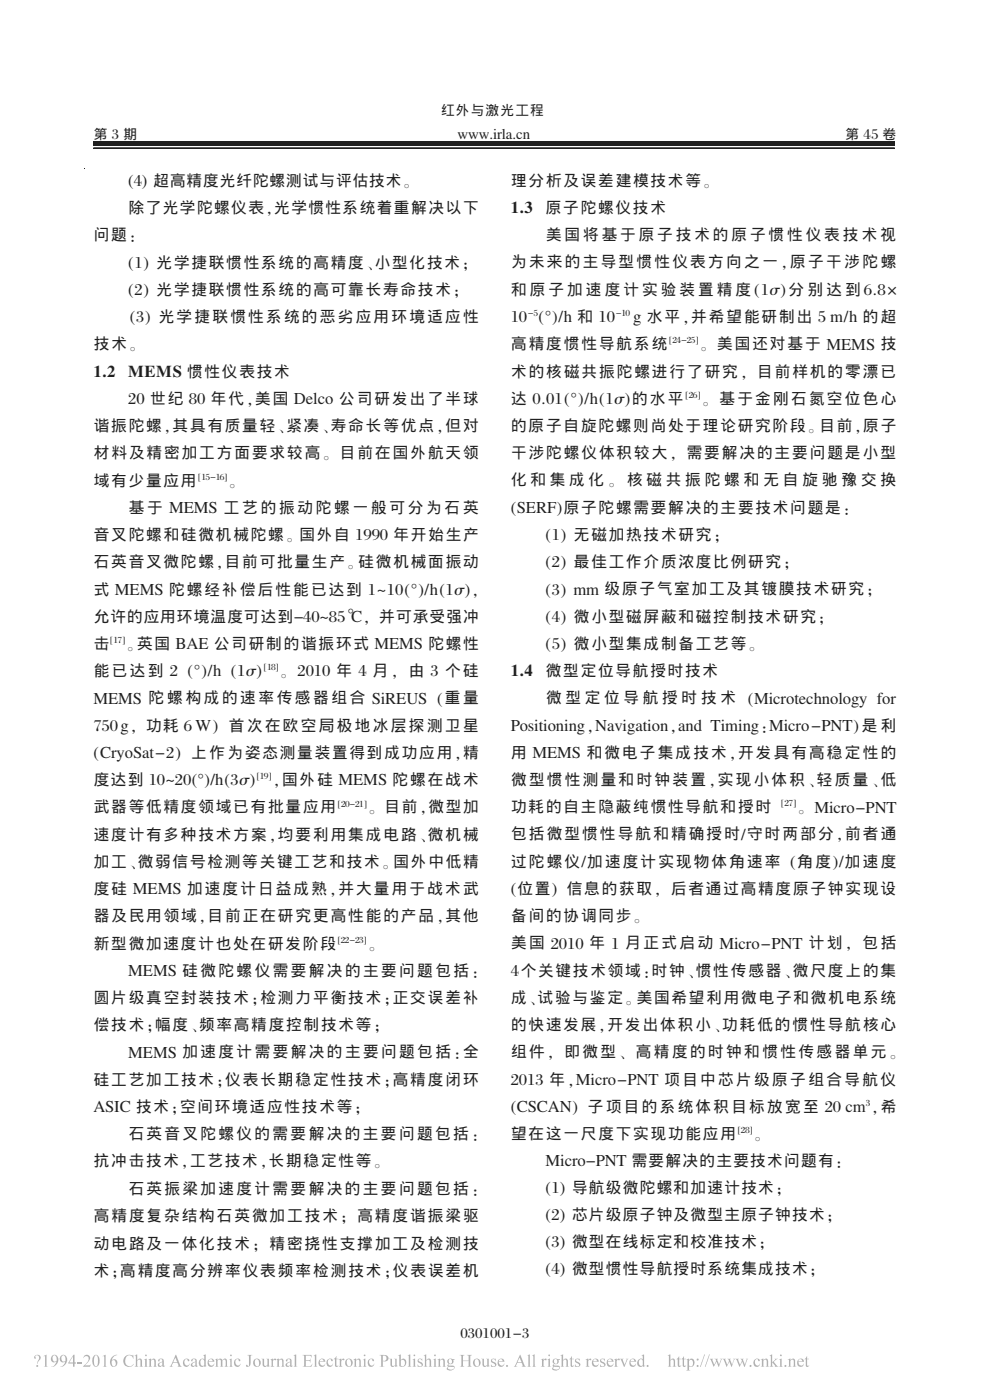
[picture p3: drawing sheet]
<svg xmlns="http://www.w3.org/2000/svg" width="210mm" height="297mm" viewBox="0 0 210 297" stroke-linecap="round" stroke-linejoin="round" font-family="sans-serif">
<g fill="#231f20">
<path d="M18 35.7h.1z"/>
<path d="M19.8 30.1h170v.7h-170z"/>
</g>
<path d="M19.8 31.5h170" fill="none" stroke="#231f20" stroke-width=".21"/>
<g fill="#231f20">
<path d="M18 35.7h.1z"/>
<path d="M19.8 30.1h170v.7h-170z"/>
</g>
<path d="M19.8 31.5h170" fill="none" stroke="#231f20" stroke-width=".21"/>
<g fill="#231f20">
<path d="M18 35.7h.1z"/>
<path d="M19.8 30.1h170v.7h-170z"/>
</g>
<path d="M19.8 31.5h170" fill="none" stroke="#231f20" stroke-width=".21"/>
<g fill="#231f20">
<path d="M18 35.7h.1z"/>
<path d="M19.8 30.1h170v.7h-170z"/>
</g>
<path d="M19.8 31.5h170" fill="none" stroke="#231f20" stroke-width=".21"/>
<g fill="#231f20">
<path d="M18 35.7h.1z"/>
<path d="M19.8 30.1h170v.7h-170z"/>
</g>
<path d="M19.8 31.5h170" fill="none" stroke="#231f20" stroke-width=".21"/>
<g fill="#231f20">
<path d="M18 35.7h.1z"/>
<path d="M19.8 30.1h170v.7h-170z"/>
</g>
<path d="M19.8 31.5h170" fill="none" stroke="#231f20" stroke-width=".21"/>
<g fill="#231f20">
<path d="M18 35.7h.1z"/>
<path d="M19.8 30.1h170v.7h-170z"/>
</g>
<path d="M19.8 31.5h170" fill="none" stroke="#231f20" stroke-width=".21"/>
<g fill="#231f20">
<path d="M18 35.7h.1z"/>
<path d="M19.8 30.1h170v.7h-170z"/>
</g>
<path d="M19.8 31.5h170" fill="none" stroke="#231f20" stroke-width=".21"/>
<g fill="#231f20">
<path d="M18 35.7h.1z"/>
<path d="M19.8 30.1h170v.7h-170z"/>
</g>
<path d="M19.8 31.5h170" fill="none" stroke="#231f20" stroke-width=".21"/>
<g fill="#231f20">
<path d="M18 35.7h.1z"/>
<path d="M19.8 30.1h170v.7h-170z"/>
</g>
<path d="M19.8 31.5h170" fill="none" stroke="#231f20" stroke-width=".21"/>
<g fill="#231f20">
<path d="M18 35.7h.1z"/>
<path d="M19.8 30.1h170v.7h-170z"/>
</g>
<path d="M19.8 31.5h170" fill="none" stroke="#231f20" stroke-width=".21"/>
<g fill="#231f20">
<path d="M18 35.7h.1z"/>
<path d="M19.8 30.1h170v.7h-170z"/>
</g>
<path d="M19.8 31.5h170" fill="none" stroke="#231f20" stroke-width=".21"/>
<g fill="#231f20">
<path d="M18 35.7h.1z"/>
<path d="M19.8 30.1h170v.7h-170z"/>
</g>
<path d="M19.8 31.5h170" fill="none" stroke="#231f20" stroke-width=".21"/>
<g fill="#231f20">
<path d="M18 35.7h.1z"/>
<path d="M19.8 30.1h170v.7h-170z"/>
</g>
<path d="M19.8 31.5h170" fill="none" stroke="#231f20" stroke-width=".21"/>
<g fill="#231f20">
<path d="M18 35.7h.1z"/>
<path d="M19.8 30.1h170v.7h-170z"/>
</g>
<path d="M19.8 31.5h170" fill="none" stroke="#231f20" stroke-width=".21"/>
<g fill="#231f20">
<path d="M18 35.7h.1z"/>
<path d="M19.8 30.1h170v.7h-170z"/>
</g>
<path d="M19.8 31.5h170" fill="none" stroke="#231f20" stroke-width=".21"/>
<g fill="#231f20">
<path d="M18 35.7h.1z"/>
<path d="M19.8 30.1h170v.7h-170z"/>
</g>
<path d="M19.8 31.5h170" fill="none" stroke="#231f20" stroke-width=".21"/>
<g fill="#231f20">
<path d="M18 35.7h.1z"/>
<path d="M19.8 30.1h170v.7h-170z"/>
</g>
<path d="M19.8 31.5h170" fill="none" stroke="#231f20" stroke-width=".21"/>
<g fill="#231f20">
<path d="M18 35.7h.1z"/>
<path d="M19.8 30.1h170v.7h-170z"/>
</g>
<path d="M19.8 31.5h170" fill="none" stroke="#231f20" stroke-width=".21"/>
<g fill="#231f20">
<path d="M18 35.7h.1z"/>
<path d="M19.8 30.1h170v.7h-170z"/>
</g>
<path d="M19.8 31.5h170" fill="none" stroke="#231f20" stroke-width=".21"/>
<g fill="#231f20">
<path d="M18 35.7h.1z"/>
<path d="M19.8 30.1h170v.7h-170z"/>
</g>
<path d="M19.8 31.5h170" fill="none" stroke="#231f20" stroke-width=".21"/>
<g fill="#231f20">
<path d="M18 35.7h.1z"/>
<path d="M19.8 30.1h170v.7h-170z"/>
</g>
<path d="M19.8 31.5h170" fill="none" stroke="#231f20" stroke-width=".21"/>
<g fill="#231f20">
<path d="M18 35.7h.1z"/>
<path d="M19.8 30.1h170v.7h-170z"/>
</g>
<path d="M19.8 31.5h170" fill="none" stroke="#231f20" stroke-width=".21"/>
<g fill="#231f20">
<path d="M18 35.7h.1z"/>
<path d="M19.8 30.1h170v.7h-170z"/>
</g>
<path d="M19.8 31.5h170" fill="none" stroke="#231f20" stroke-width=".21"/>
<g fill="#231f20">
<path d="M18 35.7h.1z"/>
<path d="M19.8 30.1h170v.7h-170z"/>
</g>
<path d="M19.8 31.5h170" fill="none" stroke="#231f20" stroke-width=".21"/>
<g fill="#231f20">
<path d="M18 35.7h.1z"/>
<path d="M19.8 30.1h170v.7h-170z"/>
</g>
<path d="M19.8 31.5h170" fill="none" stroke="#231f20" stroke-width=".21"/>
<g fill="#231f20">
<path d="M18 35.7h.1z"/>
<path d="M19.8 30.1h170v.7h-170z"/>
</g>
<path d="M19.8 31.5h170" fill="none" stroke="#231f20" stroke-width=".21"/>
<g fill="#231f20">
<path d="M18 35.7h.1z"/>
<path d="M19.8 30.1h170v.7h-170z"/>
</g>
<path d="M19.8 31.5h170" fill="none" stroke="#231f20" stroke-width=".21"/>
<g fill="#231f20">
<path d="M18 35.7h.1z"/>
<path d="M19.8 30.1h170v.7h-170z"/>
</g>
<path d="M19.8 31.5h170" fill="none" stroke="#231f20" stroke-width=".21"/>
<g fill="#231f20">
<path d="M18 35.7h.1z"/>
<path d="M19.8 30.1h170v.7h-170z"/>
</g>
<path d="M19.8 31.5h170" fill="none" stroke="#231f20" stroke-width=".21"/>
<g fill="#231f20">
<path d="M18 35.7h.1z"/>
<path d="M19.8 30.1h170v.7h-170z"/>
</g>
<path d="M19.8 31.5h170" fill="none" stroke="#231f20" stroke-width=".21"/>
<g fill="#231f20">
<path d="M18 35.7h.1z"/>
<path d="M19.8 30.1h170v.7h-170z"/>
</g>
<path d="M19.8 31.5h170" fill="none" stroke="#231f20" stroke-width=".21"/>
<g fill="#231f20">
<path d="M18 35.7h.1z"/>
<path d="M19.8 30.1h170v.7h-170z"/>
</g>
<path d="M19.8 31.5h170" fill="none" stroke="#231f20" stroke-width=".21"/>
<g fill="#231f20">
<path d="M18 35.7h.1z"/>
<path d="M19.8 30.1h170v.7h-170z"/>
</g>
<path d="M19.8 31.5h170" fill="none" stroke="#231f20" stroke-width=".21"/>
<g fill="#231f20">
<path d="M18 35.7h.1z"/>
<path d="M19.8 30.1h170v.7h-170z"/>
</g>
<path d="M19.8 31.5h170" fill="none" stroke="#231f20" stroke-width=".21"/>
<g fill="#231f20">
<path d="M18 35.7h.1z"/>
<path d="M19.8 30.1h170v.7h-170z"/>
</g>
<path d="M19.8 31.5h170" fill="none" stroke="#231f20" stroke-width=".21"/>
<g fill="#231f20">
<path d="M18 35.7h.1z"/>
<path d="M19.8 30.1h170v.7h-170z"/>
</g>
<path d="M19.8 31.5h170" fill="none" stroke="#231f20" stroke-width=".21"/>
<g fill="#231f20">
<path d="M18 35.7h.1z"/>
<path d="M19.8 30.1h170v.7h-170z"/>
</g>
<path d="M19.8 31.5h170" fill="none" stroke="#231f20" stroke-width=".21"/>
<g fill="#231f20">
<path d="M18 35.7h.1z"/>
<path d="M19.8 30.1h170v.7h-170z"/>
</g>
<path d="M19.8 31.5h170" fill="none" stroke="#231f20" stroke-width=".21"/>
<g fill="#231f20">
<path d="M18 35.7h.1z"/>
<path d="M19.8 30.1h170v.7h-170z"/>
</g>
<path d="M19.8 31.5h170" fill="none" stroke="#231f20" stroke-width=".21"/>
<g fill="#231f20">
<path d="M18 35.7h.1z"/>
<path d="M19.8 30.1h170v.7h-170z"/>
</g>
<path d="M19.8 31.5h170" fill="none" stroke="#231f20" stroke-width=".21"/>
<g fill="#231f20">
<path d="M18 35.7h.1z"/>
<path d="M19.8 30.1h170v.7h-170z"/>
</g>
<path d="M19.8 31.5h170" fill="none" stroke="#231f20" stroke-width=".21"/>
<g fill="#231f20">
<path d="M18 35.7h.1z"/>
<path d="M19.8 30.1h170v.7h-170z"/>
</g>
<path d="M19.8 31.5h170" fill="none" stroke="#231f20" stroke-width=".21"/>
<g fill="#231f20">
<path d="M18 35.7h.1z"/>
<path d="M19.8 30.1h170v.7h-170z"/>
</g>
<path d="M19.8 31.5h170" fill="none" stroke="#231f20" stroke-width=".21"/>
<g fill="#231f20">
<path d="M18 35.7h.1z"/>
<path d="M19.8 30.1h170v.7h-170z"/>
</g>
<path d="M19.8 31.5h170" fill="none" stroke="#231f20" stroke-width=".21"/>
<g fill="#231f20">
<path d="M18 35.7h.1z"/>
<path d="M19.8 30.1h170v.7h-170z"/>
</g>
<path d="M19.8 31.5h170" fill="none" stroke="#231f20" stroke-width=".21"/>
<g fill="#231f20">
<path d="M18 35.7h.1z"/>
<path d="M19.8 30.1h170v.7h-170z"/>
</g>
<path d="M19.8 31.5h170" fill="none" stroke="#231f20" stroke-width=".21"/>
<path d="M18 35.7h.1z" fill="#231f20"/>
<g fill="#b3b3b3">
<path d="M7.3 287.7a.73 .73 0 0 1 1.2 0 .73 .73 0 0 1-.3 1.1l-.3 .5v-.4a.79 .79 0 0 0-.1-1.4 .48 .48 0 0 0-.3 .7l-.2-.1zM7.7 289.8a.22 .22 0 0 1 .4 0 .22 .22 0 0 1-.4 0z" fill-rule="evenodd"/>
<path d="M141.6 287.5l.6-.2v1.2a.54 .54 0 0 1 .7-.3 .54 .54 0 0 1 .3 .8v.8l.3 .1h-.9l.3-.2v-1a.35 .35 0 0 0-.3-.3 .35 .35 0 0 0-.4 .3v1.1l.3 .1h-.9l.3-.2v-2z" fill-rule="evenodd"/>
<path d="M13 287.5a.93 .93 0 0 1 1.1 .3 .93 .93 0 0 1 .1 1.2 1.34 1.34 0 0 1-1.5 .9 1.26 1.26 0 0 0 1.1-1 .77 .77 0 0 1-1.1-.3 .77 .77 0 0 1 .3-1.1zM13.3 287.6a.64 .64 0 0 0-.3 .8 .64 .64 0 0 0 .9 .3 .99 .99 0 0 0-.5-1.2z" fill-rule="evenodd"/>
<path d="M15.6 287.4h.2v1.6h.3v.3h-.3v.6h-.3v-.6h-1v-.2zM15.5 287.8l-.8 1.2h.8z" fill-rule="evenodd"/>
<path d="M16.4 288.9h1v.3h-1z" fill-rule="evenodd"/>
<path d="M17.9 287.6a.77 .77 0 0 1 1.1 .2 .77 .77 0 0 1-.2 1.1l-.8 .8h.9l.4-.2-.2 .4h-1.5a2.65 2.65 0 0 0 1.2-1.9 .6 .6 0 0 0-.6-.3 .6 .6 0 0 0-.5 .4z" fill-rule="evenodd"/>
<path d="M19.9 287.6a.73 .73 0 0 1 .9-.1 .73 .73 0 0 1 .3 .9 1.08 1.08 0 0 1-1 1.5 1.75 1.75 0 0 1-.2-2.3zM20.2 287.5a2.28 2.28 0 0 0 0 2.3h.3a2.23 2.23 0 0 0 0-2.3z" fill-rule="evenodd"/>
<path d="M21.8 287.7l.6-.3v2.3l.3 .2h-.9l.3-.1v-1.7v-.4z" fill-rule="evenodd"/>
<path d="M45.5 288.4l.6-.2v.4a.52 .52 0 0 1 .5-.4 .52 .52 0 0 1 .5 .4 .53 .53 0 0 1 .7-.4 .53 .53 0 0 1 .4 .7v.8l.2 .2h-.8l.3-.2v-.9a.35 .35 0 0 0-.3-.4 .35 .35 0 0 0-.4 .3v1.1l.2 .1h-.8l.2-.1v-1a.37 .37 0 0 0-.2-.4 .37 .37 0 0 0-.5 .2v1.1l.3 .2h-.8l.2-.1v-1.3z" fill-rule="evenodd"/>
<path d="M125.8 288.5a.67 .67 0 0 1 .8-.3 .67 .67 0 0 1 .4 .7h-1.2a.6 .6 0 0 0 .4 .8 .6 .6 0 0 0 .8-.4 .74 .74 0 0 1-1 .7 .74 .74 0 0 1-.4-1.1zM126 288.4l-.2 .4h.8a.39 .39 0 0 0-.2-.4 .39 .39 0 0 0-.4 0z" fill-rule="evenodd"/>
<path d="M28.5 287.5l.6-.2v1.2a.55 .55 0 0 1 .7-.2 .55 .55 0 0 1 .3 .7v.7l.3 .2h-.8l.2-.2v-1a.35 .35 0 0 0-.3-.3 .35 .35 0 0 0-.4 .3v1l.3 .2h-.9l.3-.1v-.2v-1.8v-.2z" fill-rule="evenodd"/>
<path d="M78.2 288.5a.54 .54 0 0 1 .7-.4 .54 .54 0 0 1 .3 .7h-.1a.42 .42 0 0 0-.5-.5 .42 .42 0 0 0-.3 .6 .59 .59 0 0 0 .4 .8 .59 .59 0 0 0 .7-.4 .75 .75 0 0 1-1 .6 .75 .75 0 0 1-.4-1z" fill-rule="evenodd"/>
<path d="M9.2 287.7l.7-.3v2.4l.3 .1h-.9l.3-.1v-2z" fill-rule="evenodd"/>
<path d="M53.6 289.1a.85 .85 0 0 1 1.7 0 .85 .85 0 0 1-1.7 0zM54.2 288.5a.86 .86 0 0 0 .5 1.3 .91 .91 0 0 0-.3-1.5z" fill-rule="evenodd"/>
<path d="M128.9 288.5a.69 .69 0 0 1 .8-.3 .69 .69 0 0 1 .4 .7h-1.2a.6 .6 0 0 0 .4 .7 .6 .6 0 0 0 .8-.3 .73 .73 0 0 1-1 .7 .73 .73 0 0 1-.4-1.1zM129.1 288.4l-.2 .4h.9a.4 .4 0 0 0-.3-.4 .4 .4 0 0 0-.4 0z" fill-rule="evenodd"/>
<path d="M39.1 288.5a.56 .56 0 0 1 .6-.3 .56 .56 0 0 1 .4 .5 .27 .27 0 0 1-.3 0 .27 .27 0 0 1-.1-.3 .6 .6 0 0 0-.6 .3 .6 .6 0 0 0 .2 .8 .55 .55 0 0 0 .5 .2 .55 .55 0 0 0 .5-.4 .76 .76 0 0 1-1 .6 .76 .76 0 0 1-.5-1z" fill-rule="evenodd"/>
<path d="M88.7 288.4l.9-.2v.6a.45 .45 0 0 0-.3-.4 .45 .45 0 0 0-.5 .1v.2l.3 .2a.59 .59 0 0 1 .5 .8 .59 .59 0 0 1-.9 .2l-.1 .1v-.6a.45 .45 0 0 0 .3 .4 .45 .45 0 0 0 .5-.2v-.2l-.7-.4z" fill-rule="evenodd"/>
<path d="M44.2 288.5a.69 .69 0 0 1 .8-.3 .69 .69 0 0 1 .5 .7h-1.2a.6 .6 0 0 0 .3 .7 .6 .6 0 0 0 .8-.3 .73 .73 0 0 1-.9 .7 .73 .73 0 0 1-.4-1.1zM44.4 288.4l-.1 .4h.8a.4 .4 0 0 0-.2-.4 .4 .4 0 0 0-.5 0z" fill-rule="evenodd"/>
<path d="M23.8 287.8l.5-.3h.6a1.3 1.3 0 0 0-1.2 1.1 .78 .78 0 0 1 1.3 .6 .78 .78 0 0 1-1.2 .7 1.39 1.39 0 0 1 0-2.1zM23.7 288.7a.95 .95 0 0 0 .5 1.2 .69 .69 0 0 0 .3-.8 .69 .69 0 0 0-.5-.5z" fill-rule="evenodd"/>
<path d="M133.7 288.5a.69 .69 0 0 1 .8-.3 .69 .69 0 0 1 .4 .7h-1.2a.6 .6 0 0 0 .4 .7 .6 .6 0 0 0 .8-.3 .73 .73 0 0 1-1 .7 .73 .73 0 0 1-.4-1.1zM133.9 288.4l-.2 .4h.8a.4 .4 0 0 0-.2-.4 .4 .4 0 0 0-.4 0z" fill-rule="evenodd"/>
<path d="M49.8 288.5a.54 .54 0 0 1 .7-.4 .54 .54 0 0 1 .4 .7h-.2a.42 .42 0 0 0-.5-.5 .42 .42 0 0 0-.3 .6 .59 .59 0 0 0 .4 .8 .59 .59 0 0 0 .7-.4 .75 .75 0 0 1-.9 .6 .75 .75 0 0 1-.4-1z" fill-rule="evenodd"/>
<path d="M52.5 287.4h1l-.3 .3v1.4a.58 .58 0 0 1-.3 .7 .58 .58 0 0 1-.7-.1l.2-.2 .3 .4 .1-.3v-1.9z" fill-rule="evenodd"/>
<path d="M55.4 288.3h.6v1.1a.36 .36 0 0 0 .3 .4 .36 .36 0 0 0 .4-.3v-1.1l-.2-.1h.5v1.4l.3 .1-.6 .2v-.3a.54 .54 0 0 1-.6 .3 .54 .54 0 0 1-.4-.7v-.9z" fill-rule="evenodd"/>
<path d="M57.3 288.4l.6-.2v.4l.4-.4a.18 .18 0 0 1 .3 .1 .18 .18 0 0 1-.2 .3l-.3-.1-.2 .2v1.1l.3 .1h-.9l.3-.1v-.2v-1.1z" fill-rule="evenodd"/>
<path d="M105.8 288.5a.69 .69 0 0 1 .7-.3 .69 .69 0 0 1 .5 .7h-1.2a.6 .6 0 0 0 .4 .7 .6 .6 0 0 0 .7-.3 .73 .73 0 0 1-.9 .7 .73 .73 0 0 1-.4-1.1zM105.9 288.4l-.1 .4h.8a.4 .4 0 0 0-.2-.4 .4 .4 0 0 0-.5 0z" fill-rule="evenodd"/>
<path d="M62.3 287.5l.5-.2v2.5l.3 .1h-.8l.2-.3v-1.9z" fill-rule="evenodd"/>
<path d="M60.8 288.4a.6 .6 0 0 1 .7-.2 .6 .6 0 0 1 .3 .6l.1 1 .2-.1-.4 .3-.1-.3a.49 .49 0 0 1-.8 .3 .49 .49 0 0 1-.1-.8l.9-.3-.1-.3a.35 .35 0 0 0-.4-.2 .35 .35 0 0 0-.2 .4l-.3-.2zM61 289.3v.4h.3l.3-.1v-.6z" fill-rule="evenodd"/>
<path d="M64.2 287.4h1.9v.6l-.3-.4h-.9v1l.8-.1 .2-.3v.9l-.2-.4h-.8l.1 1.1a.89 .89 0 0 0 1.2-.5l-.1 .6h-1.9l.3-.1v-.3v-1.8z" fill-rule="evenodd"/>
<path d="M66.5 287.5l.6-.2v2.4l.2 .2h-.8l.3-.1v-2.1z" fill-rule="evenodd"/>
<path d="M92.1 287.5a.2 .2 0 0 1 .4 0 .2 .2 0 0 1-.4 0zM91.8 288.4l.6-.2v1.5l.3 .2h-.8l.2-.1v-1.3z" fill-rule="evenodd"/>
<path d="M71.3 287.7l.1 .6h.4l-.4 .1v1.2l.1 .2 .3-.1a.38 .38 0 0 1-.5 .3 .38 .38 0 0 1-.3-.5v-1.1l-.2-.1z" fill-rule="evenodd"/>
<path d="M130.2 288.4l.6-.2v.4l.3-.3 .2-.1a.21 .21 0 0 1 .1 .4 .2 .2 0 0 1-.3-.1l-.3 .2v1l.3 .2h-.9l.3-.1v-1.3z" fill-rule="evenodd"/>
<path d="M71.8 288.4l.6-.2v.4l.3-.3 .2-.1a.21 .21 0 0 1 .1 .4 .21 .21 0 0 1-.4-.1l-.2 .2v1l.3 .2h-.9l.3-.1v-1.3z" fill-rule="evenodd"/>
<path d="M127.4 288.4l.9-.2v.6a.47 .47 0 0 0-.3-.4 .47 .47 0 0 0-.5 .1l.3 .4a.59 .59 0 0 1 .6 .8 .59 .59 0 0 1-1 .2l-.1 .1v-.6a.48 .48 0 0 0 .3 .4 .48 .48 0 0 0 .6-.2l-.1-.2-.7-.4z" fill-rule="evenodd"/>
<path d="M77.2 287.5a.18 .18 0 0 1 .3 0 .18 .18 0 0 1-.3 0zM76.9 288.4l.6-.2v1.5l.3 .2h-.9l.3-.1v-.2v-1.1z" fill-rule="evenodd"/>
<path d="M30.8 287.5a.18 .18 0 0 1 .3 0 .18 .18 0 0 1-.3 0zM30.5 288.4l.6-.2v1.5l.3 .2h-.8l.2-.1v-1.3z" fill-rule="evenodd"/>
<path d="M80.5 287.4h.9a.76 .76 0 0 1 1 .9 .76 .76 0 0 1-1.2 .5v1l.4 .1h-1.1l.3-.1 .1-.3v-1.8zM81.2 287.6v1.1a.57 .57 0 0 0 .8-.6 .57 .57 0 0 0-.8-.5z" fill-rule="evenodd"/>
<path d="M82.5 288.3h.6v1.1a.36 .36 0 0 0 .3 .4 .36 .36 0 0 0 .5-.3l-.1-1.1-.2-.1h.5v1.2l.1 .3h.2l-.5 .2v-.3a.54 .54 0 0 1-.7 .3 .54 .54 0 0 1-.4-.7v-.8z" fill-rule="evenodd"/>
<path d="M48.8 287.5a.2 .2 0 0 1 .4 0 .2 .2 0 0 1-.4 0zM48.6 288.4l.5-.2 .1 1.5 .2 .2h-.8l.2-.1 .1-.2-.1-1.1z" fill-rule="evenodd"/>
<path d="M86.5 287.5l.5-.2v2.5l.3 .1h-.8l.2-.3v-1.9z" fill-rule="evenodd"/>
<path d="M87.7 287.5a.2 .2 0 0 1 .4 0 .2 .2 0 0 1-.4 0zM87.5 288.4l.6-.2v1.5l.2 .2h-.8l.2-.1v-1.3z" fill-rule="evenodd"/>
<path d="M40.6 288.5a.61 .61 0 0 1 .7-.3 .61 .61 0 0 1 .4 .6l.1 1 .2-.1-.4 .3-.1-.3a.49 .49 0 0 1-.8 .3 .49 .49 0 0 1-.1-.8l.9-.3-.1-.3a.35 .35 0 0 0-.4-.2 .35 .35 0 0 0-.2 .4l-.2-.1zM40.9 289.3v.4h.3l.3-.1v-.6z" fill-rule="evenodd"/>
<path d="M67.8 288.5a.67 .67 0 0 1 .8-.3 .67 .67 0 0 1 .4 .7h-1.2a.6 .6 0 0 0 .4 .8 .6 .6 0 0 0 .8-.4 .74 .74 0 0 1-1 .7 .74 .74 0 0 1-.4-1.1zM68 288.4l-.2 .4h.8a.39 .39 0 0 0-.2-.4 .39 .39 0 0 0-.4 0z" fill-rule="evenodd"/>
<path d="M145.6 288.4l.6-.2v.4a.62 .62 0 0 1 .7-.3 .62 .62 0 0 1 .4 .7 .76 .76 0 0 1-.3 .8 .76 .76 0 0 1-.8 0v.8l.2 .2h-.9l.3-.1v-.3v-1.9zM146.2 288.7v.6a.46 .46 0 0 0 .5 .6 .46 .46 0 0 0 .3-.7 .49 .49 0 0 0-.2-.7 .49 .49 0 0 0-.6 .2z" fill-rule="evenodd"/>
<path d="M92.7 288.4l.6-.2v.3a.54 .54 0 0 1 .7-.3 .54 .54 0 0 1 .4 .7v.9l.2 .1h-.8l.3-.2v-.8l-.1-.4-.2-.1-.5 .3v1l.3 .2h-.8l.2-.2v-1.2z" fill-rule="evenodd"/>
<path d="M95.1 288.4l.4-.2 .9 .1v.2h-.3a.68 .68 0 0 1-.1 .8 .68 .68 0 0 1-.8 .1l-.1 .2 .3 .1a.73 .73 0 0 1 1 .5 .9 .9 0 0 1-.8 .6 .9 .9 0 0 1-.8-.5l.3-.4-.2-.2 .3-.4-.3-.5zM95.3 288.4a.48 .48 0 0 0-.1 .6 .48 .48 0 0 0 .6 .2 .48 .48 0 0 0 .1-.6 .48 .48 0 0 0-.6-.2zM95.1 289.9l-.1 .3a.73 .73 0 0 0 .7 .3 .73 .73 0 0 0 .6-.4z" fill-rule="evenodd"/>
<path d="M114.7 288.4l.6-.2v.4l.3-.3 .2-.1a.21 .21 0 0 1 .1 .4 .21 .21 0 0 1-.4-.1l-.2 .2v1l.3 .2h-.9l.3-.1v-1.3z" fill-rule="evenodd"/>
<path d="M97.5 287.4h1.1l-.4 .3v.9h1.2v-1l-.3-.2h1l-.3 .3v2l.3 .2h-1l.3-.1v-1.1h-1.2v1l.4 .2h-1.1l.3-.1 .1-.3v-1.8z" fill-rule="evenodd"/>
<path d="M167.1 288.4l.6-.2v.3a.52 .52 0 0 1 .6-.3 .52 .52 0 0 1 .4 .7v.9l.2 .1h-.8h.2l.1-.3v-.9l-.3-.3-.4 .3v1.1l.2 .1h-.8l.3-.2v-1.2z" fill-rule="evenodd"/>
<path d="M102.1 288.3h.6v1.1a.36 .36 0 0 0 .2 .4 .36 .36 0 0 0 .5-.3l-.1-1.1-.2-.1h.6v1.4l.3 .1-.6 .2v-.3a.54 .54 0 0 1-.7 .3 .54 .54 0 0 1-.4-.7v-.9z" fill-rule="evenodd"/>
<path d="M104.3 288.4l.9-.2v.6a.47 .47 0 0 0-.3-.4 .47 .47 0 0 0-.5 .1l.2 .4a.59 .59 0 0 1 .6 .8 .59 .59 0 0 1-1 .2l-.1 .1v-.6a.48 .48 0 0 0 .4 .4 .48 .48 0 0 0 .5-.2l-.1-.2-.7-.4z" fill-rule="evenodd"/>
<path d="M69.5 288.5a.54 .54 0 0 1 .6-.4 .54 .54 0 0 1 .4 .7h-.2a.42 .42 0 0 0-.5-.5 .42 .42 0 0 0-.3 .6 .59 .59 0 0 0 .4 .8 .59 .59 0 0 0 .8-.4 .75 .75 0 0 1-1 .6 .75 .75 0 0 1-.4-1z" fill-rule="evenodd"/>
<path d="M156 288.3h.7l-.1 .1 .4 1.1 .4-.8-.4-.4h.8l-.2 .2 .4 1 .4-1.1-.2-.1h.5l-.7 1.7-.6-1.1-.6 1.1-.6-1.5z" fill-rule="evenodd"/>
<path d="M110.3 287.4l1 2.3 .3 .2h-1l.3-.2-.2-.6h-1l-.2 .6 .2 .2h-.7l.4-.4zM110.2 288l-.5 1h.9z" fill-rule="evenodd"/>
<path d="M111.8 287.5l.6-.2v2.4l.2 .2h-.8l.3-.1v-2.1z" fill-rule="evenodd"/>
<path d="M112.9 287.5l.5-.2v2.3l.1 .2 .2 .1h-.8l.2-.1v-.2v-1.8v-.2z" fill-rule="evenodd"/>
<path d="M43.1 287.5l.5-.2v2.4l.3 .1-.6 .2v-.3a.74 .74 0 0 1-1 0 .74 .74 0 0 1 0-1l.4-.5 .6 .2v-.7zM42.7 288.5a.77 .77 0 0 0 .5 1.2l.1-.1v-.8a.39 .39 0 0 0-.2-.4 .39 .39 0 0 0-.4 .1z" fill-rule="evenodd"/>
<path d="M116.3 287.5a.2 .2 0 0 1 .4 0 .2 .2 0 0 1-.4 0zM116.1 288.4l.6-.2v1.6l.2 .1h-.8l.2-.2v-1.2z" fill-rule="evenodd"/>
<path d="M117.4 288.4l.5-.2 .9 .2-.4 .1a.68 .68 0 0 1-.1 .8 .68 .68 0 0 1-.8 .1l-.1 .2 .3 .1a.72 .72 0 0 1 1.1 .5 .9 .9 0 0 1-.8 .6 .9 .9 0 0 1-.9-.5l.3-.4-.1-.3 .2-.3-.3-.3zM117.6 288.4a.49 .49 0 0 0-.1 .6 .49 .49 0 0 0 .6 .2 .5 .5 0 0 0 .1-.6 .5 .5 0 0 0-.6-.2zM117.5 289.9l-.2 .3a.73 .73 0 0 0 .7 .3 .73 .73 0 0 0 .6-.4z" fill-rule="evenodd"/>
<path d="M160.1 288.5a.56 .56 0 0 1 .6-.3 .56 .56 0 0 1 .4 .5 .27 .27 0 0 1-.3 0 .27 .27 0 0 1-.1-.3 .6 .6 0 0 0-.6 .3 .6 .6 0 0 0 .2 .8 .55 .55 0 0 0 .5 .2 .55 .55 0 0 0 .5-.4 .76 .76 0 0 1-1 .6 .76 .76 0 0 1-.5-1z" fill-rule="evenodd"/>
<path d="M121.3 287.7v.6h.4l-.4 .1v1.2l.1 .2 .3-.1a.32 .32 0 0 1-.3 .3 .32 .32 0 0 1-.4-.3v-1.3l-.2-.1z" fill-rule="evenodd"/>
<path d="M122.1 288.4l.9-.2v.6a.44 .44 0 0 0-.3-.4 .44 .44 0 0 0-.5 .1l.3 .4a.59 .59 0 0 1 .5 .8 .59 .59 0 0 1-.9 .2l-.1 .1v-.6a.48 .48 0 0 0 .3 .4 .48 .48 0 0 0 .5-.2v-.2l-.8-.6z" fill-rule="evenodd"/>
<path d="M74.9 288.4l.6-.2v.3a.52 .52 0 0 1 .7-.3 .52 .52 0 0 1 .3 .7l.1 .9 .2 .1h-.8h.2v-.3v-.9l-.2-.3-.5 .3v1.1l.3 .1h-.8l.2-.2v-1.2z" fill-rule="evenodd"/>
<path d="M124.2 288.4l.6-.2v.4l.3-.3h.3a.23 .23 0 0 1-.2 .3 .23 .23 0 0 1-.2-.1l-.2 .2v1l.3 .2h-.9l.3-.1v-1.3z" fill-rule="evenodd"/>
<path d="M153.3 288.3h.7l-.1 .2 .4 1 .4-.8-.4-.4h.7l-.1 .2 .4 1 .4-1.1-.2-.1h.5l-.3 .2-.5 1.5-.5-1.1-.6 1.1-.6-1.5z" fill-rule="evenodd"/>
<path d="M73.1 289.1a.86 .86 0 0 1 1.7 0 .86 .86 0 0 1-1.7 0zM73.7 288.5a.88 .88 0 0 0 .5 1.3 .9 .9 0 0 0-.3-1.5z" fill-rule="evenodd"/>
<path d="M37.3 287.4l1 2.3 .3 .2h-1l.3-.2-.3-.6h-.9l-.3 .6 .3 .2h-.8l.5-.4zM37.2 288l-.5 1h.9z" fill-rule="evenodd"/>
<path d="M118.9 287.5l.6-.2v1.2a.55 .55 0 0 1 .7-.3 .55 .55 0 0 1 .3 .8v.8l.2 .1h-.8l.3-.2v-1a.35 .35 0 0 0-.4-.3 .35 .35 0 0 0-.3 .3v1.1l.2 .1h-.8l.2-.1v-2.1z" fill-rule="evenodd"/>
<path d="M84.4 287.5l.6-.2v1.2a.69 .69 0 0 1 1-.1 .69 .69 0 0 1 .1 .9 .91 .91 0 0 1-1.4 .5v-2.1zM85.1 288.6l-.1 1.1a.64 .64 0 0 0 .9-.2 .64 .64 0 0 0-.2-.9l-.3-.1z" fill-rule="evenodd"/>
<path d="M136.1 287.5l.5-.2v2.2l.1 .3h.2l-.6 .2v-.3a.75 .75 0 0 1-1 .1 .75 .75 0 0 1 0-1.1l.5-.5 .5 .2v-.8zM135.7 288.5a.75 .75 0 0 0-.2 .8 .75 .75 0 0 0 .7 .4l.1-.1v-.8a.39 .39 0 0 0-.2-.4 .39 .39 0 0 0-.4 .1z" fill-rule="evenodd"/>
<path d="M58.6 288.4l.6-.2v.3a.52 .52 0 0 1 .6-.3 .52 .52 0 0 1 .3 .7l.1 .9 .2 .1h-.8h.2l.1-.3-.1-.9-.2-.3-.4 .3v1.1l.2 .1h-.8l.2-.2v-1.2z" fill-rule="evenodd"/>
<path d="M31.4 288.4l.6-.2v.3a.54 .54 0 0 1 .7-.3 .54 .54 0 0 1 .4 .7v.9l.2 .1h-.8l.2-.2v-.8v-.4l-.2-.1-.5 .3v1l.3 .2h-.8l.2-.2v-1.2z" fill-rule="evenodd"/>
<path d="M11 287.7a.85 .85 0 0 1 1.1-.1 .85 .85 0 0 1 .3 1.1 1.38 1.38 0 0 1-1.6 1.2 1.2 1.2 0 0 0 1.2-1 .75 .75 0 0 1-1.1-.1 .75 .75 0 0 1 .1-1.1zM11.3 287.7a.65 .65 0 0 0-.1 .8 .65 .65 0 0 0 .7 .3 .74 .74 0 0 0-.5-1.2z" fill-rule="evenodd"/>
<path d="M144 287.7l.1 .6h.4l-.4 .1v1.2l.1 .2 .3-.1a.39 .39 0 0 1-.4 .3 .39 .39 0 0 1-.3-.5v-1.1l-.3-.1z" fill-rule="evenodd"/>
<path d="M145.1 287.7v.6h.4l-.4 .1v1.2l.1 .2 .3-.1a.32 .32 0 0 1-.4 .3 .32 .32 0 0 1-.3-.3v-1.3l-.3-.1z" fill-rule="evenodd"/>
<path d="M33.7 288.4a.62 .62 0 0 1 .7-.2 .62 .62 0 0 1 .3 .6l.1 .9h.2l-.4 .3-.2-.3a.51 .51 0 0 1-.9 .1 .51 .51 0 0 1 .5-.8l.4-.1v-.3a.36 .36 0 0 0-.4-.2 .36 .36 0 0 0-.3 .4l-.1-.1zM33.8 289.3l.1 .4h.3l.2-.1v-.6z" fill-rule="evenodd"/>
<path d="M147.8 288.4a.21 .21 0 0 1 .4 0 .21 .21 0 0 1-.4 0zM147.7 289.8a.25 .25 0 0 1 .5 0 .25 .25 0 0 1-.5 0z" fill-rule="evenodd"/>
<path d="M149.4 287.3h.1l-.9 2.7h-.1z" fill-rule="evenodd"/>
<path d="M150.4 287.3h.2l-1 2.7h-.1z" fill-rule="evenodd"/>
<path d="M150.6 288.3h.7l-.2 .3 .4 .9 .4-.8-.3-.4h.7l-.1 .2 .3 1 .4-1-.2-.2h.5l-.2 .2-.5 1.5-.5-1.1-.6 1.1z" fill-rule="evenodd"/>
<path d="M26.6 287.7a1.78 1.78 0 0 1 1.6-.2l.1-.1v.9a.92 .92 0 0 0-1.1-.7 .92 .92 0 0 0-.6 1.1 .98 .98 0 0 0 .6 1.1 .98 .98 0 0 0 1.2-.5 1.24 1.24 0 0 1-1.9 .3 1.24 1.24 0 0 1 .1-1.9z" fill-rule="evenodd"/>
<path d="M89.9 287.5l.5-.2v1.2a.55 .55 0 0 1 .7-.2 .55 .55 0 0 1 .3 .7v.7l.3 .2h-.8l.2-.2v-1a.35 .35 0 0 0-.3-.3 .35 .35 0 0 0-.4 .3v1l.3 .2h-.8l.2-.1v-.2v-1.8v-.2z" fill-rule="evenodd"/>
<path d="M100.3 289.1a.85 .85 0 0 1 1.7 0 .85 .85 0 0 1-1.7 0zM100.8 288.5a.86 .86 0 0 0 .6 1.3 .91 .91 0 0 0-.4-1.5z" fill-rule="evenodd"/>
<path d="M161.3 288.4l.6-.2v.3a.54 .54 0 0 1 .7-.3 .54 .54 0 0 1 .3 .7v.9l.3 .1h-.8l.2-.2v-.8v-.4l-.3-.1-.4 .3v1l.3 .2h-.8l.2-.2v-1.2z" fill-rule="evenodd"/>
<path d="M163.2 287.5l.6-.2v1.7l.6-.6-.1-.1h.7l-.9 .6 1 1h-.8l.1-.2-.6-.7v.8l.3 .1h-.9l.3-.1v-.2v-1.8l-.1-.2z" fill-rule="evenodd"/>
<path d="M165.5 287.5a.18 .18 0 0 1 .3 0 .18 .18 0 0 1-.3 0zM165.2 288.4l.6-.2v1.5l.3 .2h-.9l.3-.1v-1.3z" fill-rule="evenodd"/>
<path d="M131.5 288.3h.8l-.2 .1 .4 1.1 .4-1.1-.1-.1h.5l-.8 1.7-.8-1.5z" fill-rule="evenodd"/>
<path d="M169.3 288.5a.67 .67 0 0 1 .8-.3 .67 .67 0 0 1 .4 .7h-1.1a.6 .6 0 0 0 .3 .8 .6 .6 0 0 0 .8-.4 .74 .74 0 0 1-1 .7 .74 .74 0 0 1-.4-1.1zM169.5 288.4l-.1 .4h.7a.39 .39 0 0 0-.1-.4 .39 .39 0 0 0-.5 0z" fill-rule="evenodd"/>
<path d="M171.2 287.7v.6h.4l-.4 .1v1.2l.1 .2 .3-.1a.32 .32 0 0 1-.3 .3 .32 .32 0 0 1-.4-.3v-1.3l-.3-.1z" fill-rule="evenodd"/>
<circle cx="107.5" cy="289.8" r=".23"/>
<circle cx="166.6" cy="289.8" r=".23"/>
<circle cx="159.2" cy="289.8" r=".23"/>
<circle cx="137.4" cy="289.8" r=".22"/>
</g>
<g font-size="3.5" fill="#231f20">
<text x="27.2" y="39.5">(4) 超高精度光纤陀螺测试与评估技术。</text>
<text x="108.3" y="45.3">1.3</text>
<text x="27.2" y="56.8">(1) 光学捷联惯性系统的高精度、 小型化技术；</text>
<text x="27.2" y="62.6">(2) 光学捷联惯性系统的高可靠长寿命技术；</text>
<text x="27.6" y="68.4">(3) 光学捷联惯性系统的恶劣应用环境适应性</text>
<text x="108.3" y="68.4">10 (°)/h 和 10</text>
<text x="134.3" y="68.4">g 水平， 并希望能研制出 5 m/h 的超</text>
<text x="19.8" y="79.9">1.2</text>
<text x="27.2" y="79.9">MEMS 惯性仪表技术</text>
<text x="27.2" y="85.7">20 世纪 80 年代， 美国 Delco 公司研发出了半球</text>
<text x="108.3" y="108.8">(SERF)原子陀螺需要解决的主要技术问题是：</text>
<text x="115.7" y="114.6">(1) 无磁加热技术研究；</text>
<text x="115.7" y="120.4">(2) 最佳工作介质浓度比例研究；</text>
<text x="115.7" y="126.2">(3) mm 级原子气室加工及其镀膜技术研究；</text>
<text x="115.7" y="131.9">(4) 微小型磁屏蔽和磁控制技术研究；</text>
<text x="115.7" y="137.7">(5) 微小型集成制备工艺等。</text>
<text x="63.1" y="143.5">2010 年 4 月，</text>
<text x="108.3" y="143.5">1.4</text>
<text x="19.8" y="149.3">MEMS 陀 螺 构成的速率传感器 组合 SiREUS (重 量</text>
<text x="19.8" y="155.1">750g，</text>
<text x="108.3" y="155">Positioning， Navigation， and Timing： Micro-PNT) 是 利</text>
<text x="19.8" y="160.8">(CryoSat-2) 上作为姿态测量装置得到成功应用， 精</text>
<text x="172.8" y="172.4">Micro-PNT</text>
<text x="108.3" y="189.7">(位置) 信息的获取，</text>
<text x="27.2" y="207.1">MEMS 硅微陀螺仪需要解决的主要问题包括：</text>
<text x="108.3" y="207">4个关键技术领域： 时钟、 惯性传感器、 微尺度上的集</text>
<text x="27.2" y="224.4">MEMS 加速度计需要解决的主要问题包括： 全</text>
<text x="108.3" y="230.2">2013 年， Micro-PNT 项目中芯片级原子组合导航仪</text>
<text x="19.8" y="236">ASIC 技术； 空间环境适应性技术等；</text>
<text x="108.3" y="235.9">(CSCAN) 子项目的系统体积目标放宽至 20 cm ， 希</text>
<text x="115.7" y="247.4">Micro-PNT 需要解决的主要技术问题有：</text>
<text x="115.7" y="253.1">(1) 导航级微陀螺和加速计技术；</text>
<text x="115.7" y="258.8">(2) 芯片级原子钟及微型主原子钟技术；</text>
<text x="115.7" y="264.6">(3) 微型在线标定和校准技术；</text>
<text x="115.7" y="270.3">(4) 微型惯性导航授时系统集成技术；</text>
</g>
<g font-size="3.3" fill="#231f20">
<text x="108.4" y="39.4">理分析及误差建模技术等。</text>
<text x="27.3" y="45.2">除了光学陀螺仪表， 光学惯性系统着重解决以下</text>
<text x="115.8" y="45.2">原子陀螺仪技术</text>
<text x="19.9" y="51">问题：</text>
<text x="115.8" y="51">美 国 将 基 于 原 子 技 术 的 原 子 惯 性 仪 表 技 术 视</text>
<text x="108.4" y="56.7">为未来的主导型惯性仪表方向之一， 原子干涉陀螺</text>
<text x="108.4" y="62.5">和 原 子 加 速 度 计 实 验 装 置 精 度(1σ)分 别 达 到6.8×</text>
<text x="19.9" y="74.1">技术。</text>
<text x="108.4" y="74.1">高精度惯性导航系统</text>
<text x="148.4" y="74.1">。</text>
<text x="152.1" y="74.1">美国还对基于 MEMS 技</text>
<text x="108.4" y="79.9">术的核磁共振陀螺进行了研究，</text>
<text x="160.6" y="79.9">目前样机的零漂已</text>
<text x="108.4" y="85.7">达 0.01(° )/h(1σ)的水平</text>
<text x="148.9" y="85.7">。</text>
<text x="152.6" y="85.7">基于金刚石氮空位色心</text>
<text x="19.9" y="91.4">谐振陀螺， 其具有质量轻、 紧凑、 寿命长等优点， 但对</text>
<text x="108.4" y="91.4">的原子自旋陀螺则尚处于理论研究阶段。 目前， 原子</text>
<text x="19.9" y="97.2">材料及精密加工方面要求较高。</text>
<text x="72.1" y="97.2">目前在国外航天领</text>
<text x="108.4" y="97.2">干涉陀螺仪体积较大，</text>
<text x="145.7" y="97.2">需要解决的主要问题是小型</text>
<text x="19.9" y="103">域有少量应用</text>
<text x="48.5" y="103">。</text>
<text x="108.4" y="103">化 和 集 成 化 。</text>
<text x="133" y="103">核 磁 共 振 陀 螺 和 无 自 旋 驰 豫 交 换</text>
<text x="27.3" y="108.8">基 于 MEMS 工 艺 的 振 动 陀 螺 一 般 可 分 为 石 英</text>
<text x="19.9" y="114.6">音叉陀螺和硅微机械陀螺。 国外自 1990 年开始生产</text>
<text x="19.9" y="120.3">石英音叉微陀螺， 目前可批量生产。 硅微机械面振动</text>
<text x="19.9" y="126.1">式 MEMS 陀螺经补偿后性能已达到 1~10(° )/h(1σ)，</text>
<text x="19.9" y="131.9">允许的应用环境温度可达到-40~85℃，</text>
<text x="80.5" y="131.9">并可承受强冲</text>
<text x="19.9" y="137.7">击</text>
<text x="26.8" y="137.7">。 英国 BAE 公司研制的谐振环式 MEMS 陀螺性</text>
<text x="19.9" y="143.4">能已达到 2 (° )/h (1σ)</text>
<text x="59.4" y="143.4">。</text>
<text x="86.7" y="143.4">由 3 个硅</text>
<text x="115.8" y="143.4">微型定位导航授时技术</text>
<text x="115.8" y="149.2">微 型 定 位 导 航 授 时 技 术 (Microtechnology for</text>
<text x="31" y="155">功耗 6 W) 首 次在欧空局极地冰层探测卫星</text>
<text x="108.4" y="160.8">用 MEMS 和微电子集成技术， 开发具有高稳定性的</text>
<text x="19.9" y="166.5">度达到 10~20(°)/h(3σ)</text>
<text x="57.9" y="166.5">， 国外硅 MEMS 陀螺在战术</text>
<text x="108.4" y="166.5">微型惯性测量和时钟装置， 实现小体积、 轻质量、 低</text>
<text x="19.9" y="172.3">武器等低精度领域已有批量应用</text>
<text x="78.1" y="172.3">。</text>
<text x="81.6" y="172.3">目前， 微型加</text>
<text x="108.4" y="172.3">功耗的自主隐蔽纯惯性导航和授时</text>
<text x="169.2" y="172.3">。</text>
<text x="19.9" y="178.1">速度计有多种技术方案， 均要利用集成电路、 微机械</text>
<text x="108.4" y="178.1">包括微型惯性导航和精确授时/守时两部分， 前者通</text>
<text x="19.9" y="183.9">加工、 微弱信号检测等关键工艺和技术。 国外中低精</text>
<text x="108.4" y="183.9">过陀螺仪/加速度计实现物体角速率 (角度)/加速度</text>
<text x="19.9" y="189.7">度硅 MEMS 加速度计日益成熟， 并大量用于战术武</text>
<text x="142.4" y="189.7">后者通过高精度原子钟实现设</text>
<text x="19.9" y="195.4">器及民用领域， 目前正在研究更高性能的产品， 其他</text>
<text x="108.4" y="195.4">备间的协调同步。</text>
<text x="19.9" y="201.2">新型微加速度计也处在研发阶段</text>
<text x="78.1" y="201.2">。</text>
<text x="108.4" y="201.2">美国 2010 年 1 月正式启动 Micro-PNT 计划，</text>
<text x="183" y="201.2">包括</text>
<text x="19.9" y="212.8">圆片级真空封装技术； 检测力平衡技术； 正交误差补</text>
<text x="108.4" y="212.8">成、 试验与鉴定。 美国希望利用微电子和微机电系统</text>
<text x="19.9" y="218.5">偿技术； 幅度、 频率高精度控制技术等；</text>
<text x="108.4" y="218.5">的快速发展， 开发出体积小、 功耗低的惯性导航核心</text>
<text x="108.4" y="224.3">组件，</text>
<text x="119.8" y="224.3">即微型、</text>
<text x="134.9" y="224.3">高精度的时钟和惯性传感器单元。</text>
<text x="19.9" y="230.1">硅工艺加工技术； 仪表长期稳定性技术； 高精度闭环</text>
<text x="27.3" y="241.7">石英音叉陀螺仪的需要解决的主要问题包括 ：</text>
<text x="108.4" y="241.6">望在这一尺度下实现功能应用</text>
<text x="159.9" y="241.6">。</text>
<text x="19.9" y="247.4">抗冲击技术， 工艺技术， 长期稳定性等。</text>
<text x="27.3" y="253.2">石英振梁加速度计需要解决的主要问题包括 ：</text>
<text x="19.9" y="259">高精度复杂结构石英微加工技术；</text>
<text x="75.8" y="259">高精度谐振梁驱</text>
<text x="19.9" y="264.9">动电路及一体化技术；</text>
<text x="57.2" y="264.9">精密挠性支撑加工及检测技</text>
<text x="19.9" y="270.6">术； 高精度高分辨率仪表频率检测技术； 仪表误差机</text>
</g>
<g font-size="3.1" fill="#231f20">
<text x="97" y="29.5">www.irla.cn</text>
<text x="97.7" y="283.8">0301001-3</text>
</g>
<g font-size="2.9" fill="#231f20">
<text x="19.9" y="29.5">第 3 期</text>
<text x="93.6" y="24.5">红外与激光工程</text>
<text x="179.4" y="29.5">第 45 卷</text>
</g>
<g font-size="2" fill="#231f20">
<text x="112" y="67.1">-5</text>
<text x="130.7" y="67.1">-10</text>
<text x="141.9" y="72.9">[24-25]</text>
<text x="145.4" y="84.4">[26]</text>
<text x="42" y="101.8">[15-16]</text>
<text x="23.3" y="136.4">[17]</text>
<text x="55.9" y="142.2">[18]</text>
<text x="54.4" y="165.3">[19]</text>
<text x="71.6" y="171.1">[20-21]</text>
<text x="165.7" y="171.1">[27]</text>
<text x="71.6" y="200">[22-23]</text>
<text x="183.6" y="234.6">3</text>
<text x="156.4" y="240.4">[28]</text>
</g>
</svg>
